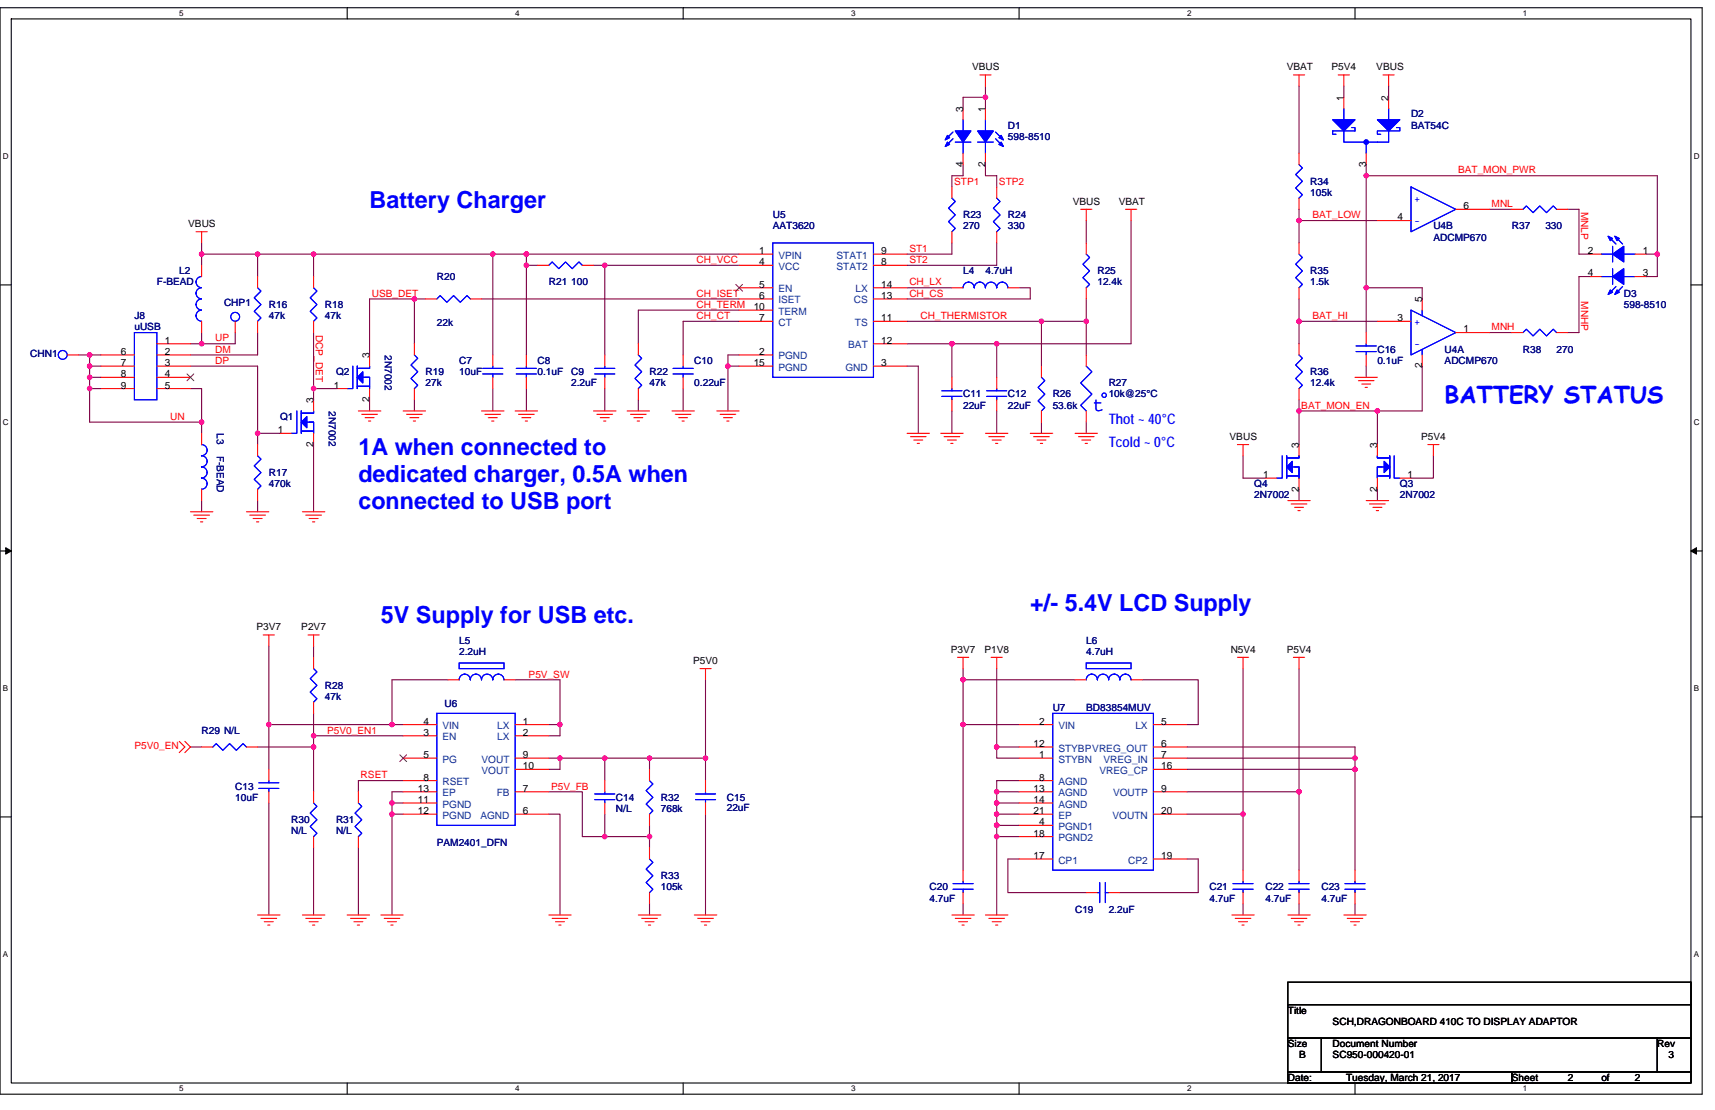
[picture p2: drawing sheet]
<svg xmlns="http://www.w3.org/2000/svg" width="432mm" height="279mm" viewBox="0 0 432 279" stroke-linecap="round" stroke-linejoin="round" font-family="sans-serif">
<path d="M0 1.9h428.6v273.5h-428.6zM2.8 4.8h422.9v267.8h-422.9z" fill="none" stroke="#000" stroke-width=".28"/>
<g fill="#fff">
<path d="M45.1 2.2h1.1v2.3h-1.1z"/>
<path d="M45.1 272.9h1.1v2.3h-1.1z"/>
</g>
<path d="M87.4 1.9v2.9M87.4 272.6v2.8" fill="none" stroke="#000" stroke-width=".28"/>
<g fill="#fff">
<path d="M129.7 2.2h1.1v2.3h-1.1z"/>
<path d="M129.7 272.9h1.1v2.3h-1.1z"/>
</g>
<path d="M172 1.9v2.9M172 272.6v2.8" fill="none" stroke="#000" stroke-width=".28"/>
<g fill="#fff">
<path d="M214.3 2.2h1.1v2.3h-1.1z"/>
<path d="M214.3 272.9h1.1v2.3h-1.1z"/>
</g>
<path d="M256.6 1.9v2.9M256.6 272.6v2.8" fill="none" stroke="#000" stroke-width=".28"/>
<g fill="#fff">
<path d="M298.9 2.2h1.1v2.3h-1.1z"/>
<path d="M298.9 272.9h1.1v2.3h-1.1z"/>
</g>
<path d="M341.2 1.9v2.9M341.2 272.6v2.8" fill="none" stroke="#000" stroke-width=".28"/>
<g fill="#fff">
<path d="M383.5 2.2h1.1v2.3h-1.1z"/>
<path d="M383.5 272.9h1.1v2.3h-1.1z"/>
<path d="M.7 38.2h1.5v2.3h-1.5z"/>
<path d="M426.5 38.2h1.4v2.3h-1.4z"/>
<path d="M.7 105.2h1.5v2.2h-1.5z"/>
<path d="M426.5 105.2h1.4v2.2h-1.4z"/>
</g>
<path d="M0 71.7h2.8M425.7 71.7h2.9" fill="none" stroke="#000" stroke-width=".28"/>
<g fill="#fff">
<path d="M.7 172.1h1.4v2.3h-1.4z"/>
<path d="M426.5 172.1h1.3v2.3h-1.3z"/>
</g>
<path d="M0 138.7h2.8M425.7 138.7h2.9" fill="none" stroke="#000" stroke-width=".28"/>
<path d="M1.4 137.9l1.4 .8-1.4 .8zM425.7 138.7l1.4-.8v1.6z" fill="#000" stroke="#000" stroke-width=".25"/>
<g fill="#fff">
<path d="M.7 239.1h1.4v2.3h-1.4z"/>
<path d="M426.4 239.1h1.4v2.3h-1.4z"/>
</g>
<path d="M0 205.6h2.8M425.7 205.6h2.9M324.3 247.2h101.4v5.7h-101.4zM324.3 252.9h101.4v8.4h-101.4zM324.3 261.3h8.4v8.5h-8.4zM324.3 269.8h56.3v2.8h-56.3zM332.7 261.3h84.6v8.5h-84.6zM380.6 269.8h45.1v2.8h-45.1zM417.3 261.3h8.4v8.5h-8.4z" fill="none" stroke="#000" stroke-width=".28"/>
<g fill="none" stroke="#800040" stroke-width=".28">
<path d="M248.1 21.7v2.8M248.1 24.5h-5.6v2.8M248.1 24.5v2.8M327.1 21.7v16.9M338.3 21.7v2.8M349.6 21.7v2.8M242.5 41.4v2.8h-2.8v2.9M248.1 41.4v2.8h2.9v2.9M273.5 55.5v5.7M284.8 55.5v31h-33.8M327.1 55.5h19.7M327.1 52.7v2.8"/>
<path d="M327.1 55.5v5.7M344 44.2h73.3v19.8M344 44.2v28.2M344 41.4v2.8M375 52.7h5.6M394.7 52.7h2.9v11.3h2.8M50.8 64v2.8M50.8 64h28.2M50.8 61.2v2.8M64.9 64v5.6M79 64h45.1M79 64v5.6"/>
<path d="M104.3 75.2h-11.3v14.1M104.3 75.2v11.3M104.3 75.2h2.8M121.2 75.2h64.9M124.1 64v25.3M124.1 64h8.4M132.5 64v2.8M132.5 66.8v22.5M132.5 66.8h2.8M132.5 64h53.6M149.4 66.8h2.9M152.3 66.8v22.5"/>
<path d="M152.3 66.8h33.8M186.1 78.1h-25.4v8.4M228.4 72.4h11.3M239.7 61.2v2.8h-11.3M251 61.2v5.6h-22.6M256.6 72.4h2.8v2.8h-31M273.5 75.2v5.7M327.1 75.2v5.7M344 72.4v11.3M344 72.4h14.1v2.8M400.4 69.6h-2.8v14.1h-2.9M414.5 64h2.8"/>
<path d="M417.3 64v5.6h-2.8M19.7 89.3h2.9M22.6 92.2v2.8M22.6 89.3v2.9M22.6 95v2.8M22.6 97.8v8.5h28.2v2.8M22.6 97.8h2.8M22.6 89.3h2.8M22.6 92.2h2.8M22.6 95h2.8M47.9 92.2h17v16.9M47.9 97.8h2.9v8.5"/>
<path d="M47.9 86.5h2.9M50.8 83.7v2.8M59.2 83.7v2.8h-8.4M64.9 83.7v5.6h-17M79 97.8v2.8M79 83.7v14.1M79 97.8h5.6M124.1 97.8v5.6M132.5 97.8v5.6M152.3 97.8v5.6M172 97.8v5.6M183.3 92.2v11.2"/>
<path d="M183.3 92.2h2.8M186.1 80.9h-14.1v8.4M186.1 89.3h-2.8v2.9M228.4 92.2h2.8v16.9M228.4 86.5h11.3v8.5M228.4 80.9h33.8v11.3M239.7 86.5h11.3v8.5M262.2 80.9h11.3M273.5 80.9v8.4M327.1 80.9h19.7M327.1 80.9v5.6M344 92.2v2.8"/>
<path d="M358.1 92.2v11.2h-11.3M375 83.7h5.6M64.9 109.1h5.6M64.9 109.1v2.8M79 111.9v16.9M93 100.6v2.8M104.3 100.6v2.8M160.7 100.6v2.8M239.7 103.4v5.7M251 103.4v5.7M262.2 106.3v2.8M273.5 106.3v2.8"/>
<path d="M313 114.7v5.7h5.6M327.1 100.6v2.8M327.1 103.4h19.7v8.5M327.1 103.4v8.5M360.9 114.7v5.7h-5.6M50.8 126v2.8M64.9 126v2.8M327.1 123.2v2.8M346.8 123.2v2.8M67.7 162.6v19.8M79 162.6v2.9M79 179.6v5.6"/>
<path d="M112.8 171.1h-14.1v11.3h2.8M129.7 171.1h11.3v11.3M177.6 171.1v19.7M242.5 168.3v2.8M242.5 171.1v11.3M242.5 171.1h28.2M251 168.3v19.7h5.6M287.6 171.1h14.1v11.3h-2.8M313 168.3v36.6M327.1 168.3v31M47.9 188h2.9M64.9 188h14.1"/>
<path d="M67.7 182.4h31M67.7 182.4v11.3M79 188v11.3M79 185.2v2.8M79 185.2h22.5M101.5 196.5h-11.3v2.8M101.5 199.3h-2.8v2.8M138.2 199.3h8.4v11.3h5.7M138.2 182.4h2.8v2.8h-2.8M138.2 190.8h2.8M141 190.8h11.3M141 190.8v2.9h-2.8"/>
<path d="M152.3 190.8h11.2M152.3 190.8v5.7M163.5 190.8v2.9M163.5 190.8h14.1M177.6 190.8v5.7M242.5 182.4v36.6M242.5 182.4h14.1M251 199.3v2.8M251 199.3h5.6M251 188v2.8h5.6M256.6 196.5h-5.6v2.8M298.9 199.3h28.2"/>
<path d="M298.9 193.7h42.3M298.9 190.8h42.3M298.9 188h42.3v2.8M327.1 199.3v19.7M341.2 193.7v25.3M341.2 190.8v2.9M67.7 202.1v28.2M79 213.4v16.9M90.2 213.4v16.9M98.7 202.1v2.8M98.7 204.9v25.4M98.7 204.9h2.8"/>
<path d="M98.7 202.1h2.8M138.2 204.9h2.8v25.4M152.3 204.9v5.7M152.3 210.6h11.2M163.5 210.6v2.8M163.5 207.8v2.8M177.6 204.9v25.4M251 204.9v2.9M251 202.1v2.8M251 207.8v2.8M251 207.8h5.6M251 204.9h5.6"/>
<path d="M251 202.1h5.6M251 210.6v19.7M251 210.6h5.6M256.6 216.2h-2.8v8.5h19.7M298.9 204.9h14.1M298.9 216.2h2.8v8.5h-19.7M313 204.9v14.1M163.5 227.5v2.8M242.5 227.5v2.8M313 227.5v2.8M327.1 227.5v2.8M341.2 227.5v2.8"/>
</g>
<g fill="#f0f" stroke="#f0f" stroke-width=".28">
<circle cx="248.1" cy="24.5" r=".55"/>
<circle cx="50.8" cy="86.5" r=".55"/>
<circle cx="132.5" cy="64" r=".55"/>
<circle cx="78.9" cy="64" r=".55"/>
<circle cx="50.8" cy="64" r=".55"/>
<circle cx="78.9" cy="97.8" r=".55"/>
<circle cx="132.5" cy="66.8" r=".55"/>
<circle cx="124.1" cy="64" r=".55"/>
<circle cx="22.6" cy="89.3" r=".56"/>
<circle cx="22.6" cy="97.8" r=".55"/>
<circle cx="22.6" cy="95" r=".55"/>
<circle cx="50.8" cy="106.3" r=".55"/>
<circle cx="22.6" cy="92.2" r=".55"/>
<circle cx="104.3" cy="75.2" r=".56"/>
<circle cx="183.3" cy="92.2" r=".55"/>
<circle cx="152.2" cy="66.8" r=".55"/>
<circle cx="250.9" cy="86.5" r=".55"/>
<circle cx="239.6" cy="86.5" r=".55"/>
<circle cx="64.9" cy="109.1" r=".55"/>
<circle cx="64.9" cy="64" r=".55"/>
<circle cx="417.3" cy="64" r=".55"/>
<circle cx="346.8" cy="103.4" r=".56"/>
<circle cx="327.1" cy="103.4" r=".57"/>
<circle cx="344" cy="72.4" r=".55"/>
<circle cx="327.1" cy="55.5" r=".56"/>
<circle cx="327.1" cy="80.9" r=".56"/>
<circle cx="344" cy="44.2" r=".55"/>
<circle cx="177.6" cy="190.8" r=".55"/>
<circle cx="163.5" cy="190.8" r=".55"/>
<circle cx="98.7" cy="182.4" r=".55"/>
<circle cx="67.7" cy="182.4" r=".55"/>
<circle cx="78.9" cy="185.2" r=".55"/>
<circle cx="152.2" cy="190.8" r=".55"/>
<circle cx="141" cy="190.8" r=".55"/>
<circle cx="98.7" cy="202.1" r=".56"/>
<circle cx="163.5" cy="210.6" r=".55"/>
<circle cx="152.2" cy="210.6" r=".55"/>
<circle cx="98.7" cy="204.9" r=".55"/>
<circle cx="141" cy="182.4" r=".55"/>
<circle cx="273.5" cy="80.9" r=".55"/>
<circle cx="262.2" cy="80.9" r=".55"/>
<circle cx="78.9" cy="188" r=".56"/>
<circle cx="242.5" cy="182.4" r=".56"/>
<circle cx="250.9" cy="210.6" r=".55"/>
<circle cx="250.9" cy="207.7" r=".55"/>
<circle cx="250.9" cy="202.1" r=".56"/>
<circle cx="250.9" cy="204.9" r=".55"/>
<circle cx="250.9" cy="199.3" r=".55"/>
<circle cx="250.9" cy="188" r=".56"/>
<circle cx="313" cy="204.9" r=".56"/>
<circle cx="327.1" cy="199.3" r=".56"/>
<circle cx="341.2" cy="193.7" r=".56"/>
<circle cx="242.5" cy="171.1" r=".56"/>
<circle cx="341.2" cy="190.8" r=".56"/>
</g>
<g fill="none" stroke="#f00" stroke-width=".28">
<path d="M246.7 18.9h2.8M248.1 18.9v2.8M325.6 18.9h2.9M327.1 18.9v2.8M336.9 18.9h2.8M338.3 18.9v2.8M348.2 18.9h2.8M349.6 18.9v2.8M242.5 27.3v2.8M242.5 38.6v2.8M248.1 27.3v2.8M248.1 38.6v2.8"/>
<path d="M327.1 38.6v2.8M338.3 24.5v2.8M344 38.6v2.8M349.6 24.5v2.8M49.4 58.3h2.8M50.8 58.3v2.9M239.7 47.1v2.8M239.7 58.3v2.9M251 47.1v2.8M251 58.3v2.9M272.1 52.7h2.8M273.5 52.7v2.8"/>
<path d="M283.4 52.7h2.8M284.8 52.7v2.8M327.1 49.9v2.8M346.8 55.5h8.5M366.5 52.7h8.5M380.6 52.7h2.9M391.9 52.7h2.8M50.8 66.8v2.8M64.9 69.6v2.8M79 69.6v2.8M107.1 75.2h2.9M118.4 75.2h2.8"/>
<path d="M135.3 66.8h2.9M146.6 66.8h2.8M186.1 75.2h8.5M186.1 72.4h8.5M186.1 64h8.5M186.1 66.8h8.5M186.1 78.1h8.5M219.9 75.2h8.5M219.9 72.4h8.5M219.9 64h8.5M219.9 66.8h8.5M239.7 72.4h2.8"/>
<path d="M253.8 72.4h2.8M273.5 61.2v2.8M273.5 72.4v2.8M327.1 61.2v2.8M327.1 72.4v2.8M358.1 75.2v2.9M400.4 69.6h2.8M400.4 64h2.8M411.6 69.6h2.9M411.6 64h2.9M16.9 89.3h2.8M25.4 89.3h8.4"/>
<path d="M25.4 97.8h8.4M25.4 92.2h8.4M25.4 95h8.4M39.5 89.3h8.4M39.5 97.8h8.4M39.5 86.5h8.4M39.5 92.2h8.4M39.5 95h8.4M50.8 80.9v2.8M59.2 80.9v2.8M64.9 80.9v2.8M79 80.9v2.8"/>
<path d="M84.6 97.8h2.8M93 89.3v2.9M93 97.8v2.8M104.3 86.5v2.8M104.3 97.8v2.8M124.1 89.3v2.9M124.1 95v2.8M132.5 89.3v2.9M132.5 95v2.8M152.3 89.3v2.9M152.3 95v2.8M160.7 86.5v2.8"/>
<path d="M160.7 97.8v2.8M172 89.3v2.9M172 95v2.8M186.1 89.3h8.5M186.1 80.9h8.5M186.1 92.2h8.5M219.9 80.9h8.5M219.9 86.5h8.5M219.9 92.2h8.5M239.7 95v2.8M251 95v2.8M262.2 92.2v2.8"/>
<path d="M273.5 89.3v2.9M327.1 86.5v2.8M327.1 97.8v2.8M341.2 95h5.6M342 95.8h3.9M342.9 96.7h2.2M343.7 97.5h.6M344 83.7v2.8M344 89.3v2.9M346.8 80.9h8.5M358.1 89.3v2.9M366.5 83.7h8.5"/>
<path d="M380.6 83.7h2.9M391.9 83.7h2.8M50.8 109.1v2.8M64.9 111.9v2.8M70.5 109.1h2.8M79 100.6v2.8M79 109.1v2.8M90.2 103.4h5.7M91.1 104.3h3.9M91.9 105.1h2.3M92.8 106h.5M101.5 103.4h5.6"/>
<path d="M102.4 104.3h3.9M103.2 105.1h2.3M104.1 106h.5M121.2 103.4h5.7M122.1 104.3h3.9M122.9 105.1h2.3M123.8 106h.6M129.7 103.4h5.6M130.6 104.3h3.9M131.4 105.1h2.2M132.2 106h.6M149.4 103.4h5.7"/>
<path d="M150.3 104.3h3.9M151.1 105.1h2.3M152 106h.5M157.9 103.4h5.6M158.7 104.3h4M159.6 105.1h2.2M160.4 106h.6M169.2 103.4h5.6M170 104.3h4M170.9 105.1h2.2M171.7 106h.6M180.5 103.4h5.6"/>
<path d="M181.3 104.3h4M182.2 105.1h2.2M183 106h.6M228.4 109.1h5.6M229.2 109.9h4M230.1 110.8h2.2M230.9 111.6h.6M236.9 109.1h5.6M237.7 109.9h3.9M238.5 110.8h2.3M239.4 111.6h.5M239.7 100.6v2.8"/>
<path d="M248.1 109.1h5.7M249 109.9h3.9M249.8 110.8h2.3M250.7 111.6h.5M251 100.6v2.8M259.4 109.1h5.6M260.2 109.9h4M261.1 110.8h2.3M261.9 111.6h.6M262.2 103.4v2.9M270.7 109.1h5.6M271.5 109.9h4"/>
<path d="M272.4 110.8h2.2M273.2 111.6h.6M273.5 103.4v2.9M311.6 111.9h2.8M313 111.9v2.8M327.1 111.9v2.8M346.8 111.9v2.8M359.5 111.9h2.8M360.9 111.9v2.8M47.9 128.8h5.7M48.8 129.7h3.9M49.6 130.5h2.3"/>
<path d="M50.5 131.4h.6M50.8 123.2v2.8M62 128.8h5.7M62.9 129.7h3.9M63.7 130.5h2.3M64.6 131.4h.6M64.9 123.2v2.8M76.1 128.8h5.7M77 129.7h3.9M77.8 130.5h2.3M78.7 131.4h.5M318.6 120.4h2.8"/>
<path d="M324.3 126h5.6M325.1 126.9h3.9M325.9 127.7h2.3M326.8 128.5h.5M327.1 120.4v2.8M344 126h5.6M344.8 126.9h4M345.7 127.7h2.2M346.5 128.5h.6M346.8 120.4v2.8M352.4 120.4h2.9M66.3 159.8h2.8"/>
<path d="M67.7 159.8v2.8M77.6 159.8h2.8M79 159.8v2.8M79 165.5v2.8M79 176.7v2.9M112.8 171.1h2.8M126.9 171.1h2.8M176.2 168.3h2.8M177.6 168.3v2.8M241.1 165.5h2.8M242.5 165.5v2.8M249.5 165.5h2.8"/>
<path d="M251 165.5v2.8M270.7 171.1h2.8M284.8 171.1h2.8M311.6 165.5h2.8M313 165.5v2.8M325.6 165.5h2.9M327.1 165.5v2.8M45.1 186.6l1.4 1.4-1.4 1.4M46.5 186.6l1.4 1.4-1.4 1.4M50.8 188h2.8M62 188h2.9M67.7 193.7v2.8"/>
<path d="M67.7 199.3v2.8M79 199.3v2.8M90.2 199.3v2.8M101.5 199.3h8.5M101.5 196.5h8.5M101.5 182.4h8.5M101.5 190.8h8.5M101.5 185.2h8.5M129.7 199.3h8.5M129.7 182.4h8.5M129.7 193.7h8.5M129.7 190.8h8.5"/>
<path d="M129.7 185.2h8.5M152.3 196.5v2.8M163.5 193.7v2.8M177.6 196.5v2.8M256.6 188h8.4M256.6 199.3h8.4M256.6 196.5h8.4M256.6 182.4h8.4M256.6 190.8h8.4M290.4 188h8.5M290.4 199.3h8.5M290.4 182.4h8.5"/>
<path d="M290.4 193.7h8.5M290.4 190.8h8.5M79 210.6v2.8M90.2 210.6v2.8M101.5 204.9h8.5M101.5 202.1h8.5M129.7 204.9h8.5M152.3 202.1v2.8M163.5 204.9v2.9M163.5 213.4v2.8M177.6 202.1v2.8M242.5 219v2.8"/>
<path d="M256.6 210.6h8.4M256.6 216.2h8.4M256.6 207.8h8.4M256.6 204.9h8.4M256.6 202.1h8.4M290.4 216.2h8.5M290.4 204.9h8.5M313 219v2.8M327.1 219v2.8M341.2 219v2.8M64.9 230.3h5.6M65.7 231.2h4"/>
<path d="M66.5 232h2.3M67.4 232.9h.6M76.1 230.3h5.7M77 231.2h3.9M77.8 232h2.3M78.7 232.9h.5M87.4 230.3h5.6M88.3 231.2h3.9M89.1 232h2.3M90 232.9h.5M95.9 230.3h5.6M96.7 231.2h4"/>
<path d="M97.6 232h2.2M98.4 232.9h.6M138.2 230.3h5.6M139 231.2h4M139.9 232h2.2M140.7 232.9h.6M160.7 230.3h5.7M161.6 231.2h3.9M162.4 232h2.3M163.3 232.9h.5M163.5 224.7v2.8M174.8 230.3h5.7"/>
<path d="M175.7 231.2h3.9M176.5 232h2.3M177.4 232.9h.5M239.7 230.3h5.6M240.5 231.2h4M241.4 232h2.2M242.2 232.9h.6M242.5 224.7v2.8M248.1 230.3h5.7M249 231.2h3.9M249.8 232h2.3M250.7 232.9h.5"/>
<path d="M273.5 224.7h2.8M279.1 224.7h2.9M310.2 230.3h5.6M311 231.2h3.9M311.8 232h2.3M312.7 232.9h.5M313 224.7v2.8M324.3 230.3h5.6M325.1 231.2h3.9M325.9 232h2.3M326.8 232.9h.5M327.1 224.7v2.8"/>
<path d="M338.3 230.3h5.7M339.2 231.2h3.9M340 232h2.3M340.9 232.9h.5M341.2 224.7v2.8"/>
</g>
<g fill="none" stroke="#00f" stroke-width=".28">
<path d="M239.9 34.9l-1.6 1.7M239.9 33.2l-1.6 1.7M240.5 35.8h4M242.5 30.1v8.5M246.1 35.8h4M248.1 30.1v8.5M250.7 34.9l1.6 1.7M250.7 33.2l1.6 1.7M338.3 27.3v2.8M338.3 33v2.8h5.7M340.3 32.1h.9v.9h-5.7v.8h.9M344 35.8v2.8"/>
<path d="M349.6 33v2.8h-5.6M349.6 27.3v2.8M351.6 32.1h.8v.9h-5.6v.8h.8M239.7 49.9l.8 .8-1.7 1.7 1.7 1.7-1.7 1.7 1.7 1.7-.8 .8M251 49.9l.8 .8-1.7 1.7 1.7 1.7-1.7 1.7 1.7 1.7-.8 .8M327.1 41.4l.8 .9-1.7 1.6 1.7 1.7-1.7 1.7 1.7 1.7-.8 .9M355.3 47.1l11.2 5.6-11.2 5.6zM383.5 52.7l.8-.9 1.7 1.7 1.7-1.7 1.7 1.7 1.7-1.7 .8 .9M405.2 59.7l1.7 1.7M406.9 59.7l1.6 1.7M50.7 69.6a1.37 1.37 0 0 0-1.3 1.4 1.4 1.4 0 0 0 1.3 1.4M50.7 72.4a1.37 1.37 0 0 0-1.3 1.4 1.4 1.4 0 0 0 1.3 1.4 1.41 1.41 0 0 0-1.3 1.5v-.1a1.4 1.4 0 0 0 1.3 1.4 1.41 1.41 0 0 0-1.3 1.5 1.4 1.4 0 0 0 1.3 1.4"/>
<path d="M64.9 72.4l.8 .9-1.7 1.7 1.7 1.7-1.7 1.7 1.7 1.6-.8 .9M79 72.4l.8 .9-1.7 1.7 1.7 1.7-1.7 1.7 1.7 1.6-.8 .9M110 75.2l.8-.8 1.7 1.7 1.7-1.7 1.7 1.7 1.7-1.7 .8 .8M138.2 66.8l.8-.9 1.7 1.7 1.7-1.7 1.7 1.7 1.7-1.7 .8 .9M194.6 61.2h25.3v33.8h-25.3zM242.5 72.4a1.38 1.38 0 0 1 1.4-1.4 1.4 1.4 0 0 1 1.4 1.4 1.38 1.38 0 0 1 1.4-1.4 1.4 1.4 0 0 1 1.4 1.4M248.1 72.4a1.41 1.41 0 0 1 1.4-1.4 1.41 1.41 0 0 1 1.4 1.4h.1a1.38 1.38 0 0 1 1.3-1.4 1.4 1.4 0 0 1 1.4 1.4M273.5 64l.8 .8-1.7 1.7 1.7 1.7-1.7 1.7 1.7 1.7-.8 .8M327.1 64l.8 .8-1.7 1.7 1.7 1.7-1.7 1.7 1.7 1.7-.8 .8M355.3 78.1l11.2 5.6-11.2 5.6zM358.1 78.1v1.4M403.2 64h8.4"/>
<path d="M403.2 69.6h8.4M406 62v3.9M406 67.6v4M406.9 72.1l-1.7 1.7M408.5 72.1l-1.6 1.7M33.8 83.7h5.7v16.9h-5.7zM88.8 92.2v5.6h-1.4M90 92.2v5.6M90 97.2h3M90.2 92.7h2.8v-.5v.5h-3M90.2 97.2h2.6M91.4 95h1.6v2.8v-2.8h-1.1"/>
<path d="M104.3 89.3l.9 .9-1.7 1.7 1.7 1.7-1.7 1.7 1.7 1.7-.9 .8M121.5 94.1h5.1M121.5 92.7h5.1M124.1 92.2v.5M124.1 94.1v.9M130 94.1h5.1M130 92.7h5.1M132.5 92.2v.5M132.5 94.1v.9M149.7 94.1h5.1M149.7 92.7h5.1M152.3 92.2v.5"/>
<path d="M152.3 94.1v.9M160.7 89.3l.9 .9-1.7 1.7 1.7 1.7-1.7 1.7 1.7 1.7-.9 .8M169.5 94.1h5M169.5 92.7h5M172 92.2v.5M172 94.1v.9M237.1 99.8h5.1M237.1 98.4h5.1M239.7 97.8v.6M239.7 99.8v.8M248.4 99.8h5.1M248.4 98.4h5.1"/>
<path d="M251 97.8v.6M251 99.8v.8M262.2 95l.9 .8-1.7 1.7 1.7 1.7-1.7 1.7 1.7 1.7-.9 .8M273.5 92.2l1.4 1.4-2.8 2.8 2.8 2.8-2.8 2.8 1.4 1.4M327.1 89.3l.8 .9-1.7 1.7 1.7 1.7-1.7 1.7 1.7 1.7-.8 .8M341.4 88.5h5.1M341.4 87.1h5.1M344 86.5v.6M344 88.5v.8M358.1 87.9v1.4M383.5 83.7l.8-.8 1.7 1.7 1.7-1.7 1.7 1.7 1.7-1.7 .8 .8M50.7 111.9h.1a1.4 1.4 0 0 1 1.4 1.4 1.41 1.41 0 0 1-1.5 1.4"/>
<path d="M50.7 114.7h.1a1.4 1.4 0 0 1 1.4 1.4 1.41 1.41 0 0 1-1.5 1.4h.1a1.4 1.4 0 0 1 1.4 1.5v-.1a1.42 1.42 0 0 1-1.5 1.4l.1 .1a1.4 1.4 0 0 1 1.4 1.4 1.42 1.42 0 0 1-1.5 1.3M64.9 114.7l.8 .9-1.7 1.7 1.7 1.7-1.7 1.7 1.7 1.6-.8 .9M74.7 103.4v5.7h-1.4M75.9 103.4v5.7M75.9 108.5h3.1M76.1 104h2.9v-.6v.6h-3.1M76.1 108.5h2.6M77.3 106.3h1.7v2.8v-2.8h-1.2M322.8 114.7v5.7h-1.4M324 114.7v5.7M324 119.8h3.1M324.3 115.3h2.8v-.6v.6h-3.1"/>
<path d="M324.3 119.8h2.5M325.4 117.5h1.7v2.9v-2.9h-1.2M346.8 119.8h3.1M347.1 119.8h2.5M347.9 117.5h-1.1v2.9v-2.9h1.7M349.6 115.3h-2.8v-.6v.6h3.1M349.9 114.7v5.7M351 114.7v5.7h1.4M79 168.3l.8 .8-1.7 1.7 1.7 1.7-1.7 1.7 1.7 1.7-.8 .8M110 179.6h19.7v28.2h-19.7zM115.6 166.9h11.3v1.4h-11.3zM126.9 171.1a1.4 1.4 0 0 0-1.5-1.4h.1a1.38 1.38 0 0 0-1.4 1.4 1.41 1.41 0 0 0-1.4-1.4 1.41 1.41 0 0 0-1.5 1.4 1.39 1.39 0 0 0-1.4-1.4 1.38 1.38 0 0 0-1.4 1.4 1.39 1.39 0 0 0-1.4-1.4 1.38 1.38 0 0 0-1.4 1.4"/>
<path d="M265 179.6h25.4v39.4h-25.4zM273.5 166.9h11.3v1.4h-11.3zM276.3 171.1a1.39 1.39 0 0 0-1.4-1.4 1.38 1.38 0 0 0-1.4 1.4M279.1 171.1a1.41 1.41 0 0 0-1.4-1.4 1.41 1.41 0 0 0-1.4 1.4M281.9 171.1a1.4 1.4 0 0 0-1.4-1.4 1.38 1.38 0 0 0-1.4 1.4M284.8 171.1a1.4 1.4 0 0 0-1.5-1.4 1.38 1.38 0 0 0-1.3 1.4M53.6 188l.8-.8 1.7 1.7 1.7-1.7 1.7 1.7 1.7-1.7 .8 .8M65.2 198.5h5M65.2 197h5M67.7 196.5v.5M67.7 198.5v.8M149.7 199.9h5.1"/>
<path d="M152.3 199.3v.6M163.5 196.5l.9 .8-1.7 1.7 1.7 1.7-1.7 1.7 1.7 1.7-.9 .8M175.1 199.9h5.1M177.6 199.3v.6M79 202.1l.8 .9-1.7 1.7 1.7 1.7-1.7 1.6 1.7 1.7-.8 .9M90.2 202.1l.9 .9-1.7 1.7 1.7 1.7-1.7 1.6 1.7 1.7-.9 .9M149.7 201.3h5.1M152.3 201.3v.8M163.5 216.2l.9 .9-1.7 1.7 1.7 1.7-1.7 1.6 1.7 1.7-.9 .9M175.1 201.3h5.1M177.6 201.3v.8M239.9 223.8h5.1"/>
<path d="M239.9 222.4h5.1M242.5 221.8v.6M242.5 223.8v.9M276.3 224.7h.6M276.9 222.1v5.1M278.3 224.7h.8M278.3 222.1v5.1M310.4 223.8h5.1M310.4 222.4h5.1M313 221.8v.6M313 223.8v.9M324.5 223.8h5.1"/>
<path d="M324.5 222.4h5.1M327.1 221.8v.6M327.1 223.8v.9M338.6 223.8h5.1M338.6 222.4h5.1M341.2 221.8v.6M341.2 223.8v.9"/>
<circle cx="59.2" cy="79.7" r="1.11"/>
<circle cx="15.8" cy="89.3" r="1.12"/>
<circle cx="278" cy="99.5" r=".55"/>
</g>
<g fill="#00f" stroke="#00f" stroke-width=".28">
<path d="M90 95l1.4-1.4v2.8z" fill-rule="evenodd"/>
<path d="M90 95l1.4-1.4v2.8z" fill-rule="evenodd"/>
<path d="M348.5 116.1l1.4 1.4-1.4 1.5z" fill-rule="evenodd"/>
<path d="M348.5 116.1l1.4 1.4-1.4 1.5z" fill-rule="evenodd"/>
<path d="M406 64l2.8-2v3.9z" fill-rule="evenodd"/>
<path d="M404.9 59.5l1.1 .5-.6 .6z" fill-rule="evenodd"/>
<path d="M406.6 59.5l1.1 .5-.6 .6z" fill-rule="evenodd"/>
<path d="M406 69.6l2.8-2v4z" fill-rule="evenodd"/>
<path d="M405.4 73l.6 .6-1.1 .5z" fill-rule="evenodd"/>
<path d="M407.1 73l.6 .6-1.1 .5z" fill-rule="evenodd"/>
<path d="M406 64l2.8-2v3.9z" fill-rule="evenodd"/>
<path d="M404.9 59.5l1.1 .5-.6 .6z" fill-rule="evenodd"/>
<path d="M406.6 59.5l1.1 .5-.6 .6z" fill-rule="evenodd"/>
<path d="M406 69.6l2.8-2v4z" fill-rule="evenodd"/>
<path d="M405.4 73l.6 .6-1.1 .5z" fill-rule="evenodd"/>
<path d="M407.1 73l.6 .6-1.1 .5z" fill-rule="evenodd"/>
<path d="M335.5 30.1h5.7l-2.9 2.9z" fill-rule="evenodd"/>
<path d="M346.8 30.1h5.6l-2.8 2.9z" fill-rule="evenodd"/>
<path d="M335.5 30.1h5.7l-2.9 2.9z" fill-rule="evenodd"/>
<path d="M346.8 30.1h5.6l-2.8 2.9z" fill-rule="evenodd"/>
<path d="M324 117.5l1.4-1.4v2.9z" fill-rule="evenodd"/>
<path d="M324 117.5l1.4-1.4v2.9z" fill-rule="evenodd"/>
<path d="M246.1 33h4l-2 2.8z" fill-rule="evenodd"/>
<path d="M252.1 35.8l.5 1.1-1.1-.6z" fill-rule="evenodd"/>
<path d="M252.1 34.1l.5 1.1-1.1-.6z" fill-rule="evenodd"/>
<path d="M240.5 33h4l-2 2.8z" fill-rule="evenodd"/>
<path d="M238.5 35.8l.6 .5-1.1 .6z" fill-rule="evenodd"/>
<path d="M238.5 34.1l.6 .5-1.1 .6z" fill-rule="evenodd"/>
<path d="M246.1 33h4l-2 2.8z" fill-rule="evenodd"/>
<path d="M252.1 35.8l.5 1.1-1.1-.6z" fill-rule="evenodd"/>
<path d="M252.1 34.1l.5 1.1-1.1-.6z" fill-rule="evenodd"/>
<path d="M240.5 33h4l-2 2.8z" fill-rule="evenodd"/>
<path d="M238.5 35.8l.6 .5-1.1 .6z" fill-rule="evenodd"/>
<path d="M238.5 34.1l.6 .5-1.1 .6z" fill-rule="evenodd"/>
<path d="M75.9 106.3l1.4-1.4v2.8z" fill-rule="evenodd"/>
<path d="M75.9 106.3l1.4-1.4v2.8z" fill-rule="evenodd"/>
<circle cx="344" cy="35.8" r=".55"/>
</g>
<path d="M185.3 71.6l1.7 1.7M186.9 71.6l-1.7 1.7M47.1 94.1l1.7 1.7M48.8 94.1l-1.7 1.7M100.7 190l1.7 1.7M102.4 190l-1.8 1.7" fill="none" stroke="#804000" stroke-width=".25"/>
<g font-size="5.9" fill="#00f">
<text x="93" y="52.4">Battery Charger</text>
<text x="363.7" y="101.5">BATTERY STATUS</text>
<text x="90.2" y="114.4">1A when connected to</text>
<text x="90.2" y="121.2">dedicated charger, 0.5A when</text>
<text x="90.2" y="128">connected to USB port</text>
<text x="259.4" y="153.9">+/- 5.4V LCD Supply</text>
<text x="95.9" y="156.7">5V Supply for USB etc.</text>
</g>
<text font-size="5.1" fill="#00f" x="275.2" y="103.5">t</text>
<g font-size="3.7" fill="#00f">
<text x="279.1" y="106.8">Thot ~ 40°C</text>
<text x="279.1" y="112.4">Tcold ~ 0°C</text>
</g>
<g font-size="2.5">
<text x="244.8" y="17.7">VBUS</text>
<text x="324" y="17.7">VBAT</text>
<text x="335.2" y="17.7">P5V4</text>
<text x="346.5" y="17.7">VBUS</text>
<text x="242.5" y="28.2" transform="rotate(-90 242.5 28.2)">3</text>
<text x="248.1" y="28.2" transform="rotate(-90 248.1 28.2)">1</text>
<text x="338.3" y="25.4" transform="rotate(-90 338.3 25.4)">1</text>
<text x="349.6" y="25.4" transform="rotate(-90 349.6 25.4)">2</text>
<text x="242.5" y="42" transform="rotate(-90 242.5 42)">4</text>
<text x="248.1" y="42" transform="rotate(-90 248.1 42)">2</text>
<text x="344" y="42" transform="rotate(-90 344 42)">3</text>
<text x="270.1" y="51.6">VBUS</text>
<text x="281.7" y="51.6">VBAT</text>
<text x="368.5" y="52.7">6</text>
<text x="47.4" y="57.2">VBUS</text>
<text x="351.9" y="55.5">4</text>
<text x="191.2" y="63.9">1</text>
<text x="221.9" y="63.9">9</text>
<text x="399.8" y="63.9">2</text>
<text x="413.6" y="63.9">1</text>
<text x="191.2" y="66.8">4</text>
<text x="221.9" y="66.8">8</text>
<text x="399.8" y="69.6">4</text>
<text x="413.6" y="69.6">3</text>
<text x="191.2" y="72.4">5</text>
<text x="191.2" y="75.2">6</text>
<text x="221.9" y="75.2">13</text>
<text x="221.9" y="72.4">14</text>
<text x="358.1" y="76.1" transform="rotate(-90 358.1 76.1)">5</text>
<text x="189.8" y="78">10</text>
<text x="191.2" y="80.9">7</text>
<text x="221.9" y="80.9">11</text>
<text x="351.9" y="80.9">3</text>
<text x="368.5" y="83.7">1</text>
<text x="30.5" y="89.3">6</text>
<text x="41.5" y="86.5">1</text>
<text x="41.5" y="89.3">2</text>
<text x="191.2" y="89.3">2</text>
<text x="221.9" y="86.5">12</text>
<text x="30.5" y="92.1">7</text>
<text x="30.5" y="95">8</text>
<text x="41.5" y="92.1">3</text>
<text x="41.5" y="95">4</text>
<text x="93" y="90.2" transform="rotate(-90 93 90.2)">3</text>
<text x="189.8" y="92.1">15</text>
<text x="221.9" y="92.1">3</text>
<text x="358.1" y="92.7" transform="rotate(-90 358.1 92.7)">2</text>
<text x="30.5" y="97.8">9</text>
<text x="41.5" y="97.8">5</text>
<text x="78.9" y="101.5" transform="rotate(-90 78.9 101.5)">3</text>
<text x="84" y="97.8">1</text>
<text x="93" y="101.2" transform="rotate(-90 93 101.2)">2</text>
<text x="69.9" y="109.1">1</text>
<text x="78.9" y="112.5" transform="rotate(-90 78.9 112.5)">2</text>
<text x="309.6" y="110.8">VBUS</text>
<text x="327" y="112.8" transform="rotate(-90 327 112.8)">3</text>
<text x="346.8" y="112.8" transform="rotate(-90 346.8 112.8)">3</text>
<text x="357.8" y="110.8">P5V4</text>
<text x="318.1" y="120.3">1</text>
<text x="327" y="123.7" transform="rotate(-90 327 123.7)">2</text>
<text x="346.8" y="123.7" transform="rotate(-90 346.8 123.7)">2</text>
<text x="354.4" y="120.3">1</text>
<text x="64.6" y="158.7">P3V7</text>
<text x="75.9" y="158.7">P2V7</text>
<text x="174.5" y="167.2">P5V0</text>
<text x="239.4" y="164.3">P3V7</text>
<text x="247.8" y="164.3">P1V8</text>
<text x="309.9" y="164.3">N5V4</text>
<text x="324" y="164.3">P5V4</text>
<text x="106.6" y="185.2">3</text>
<text x="106.6" y="182.4">4</text>
<text x="131.7" y="182.4">1</text>
<text x="131.7" y="185.2">2</text>
<text x="261.7" y="182.4">2</text>
<text x="292.4" y="182.4">5</text>
<text x="106.6" y="190.8">5</text>
<text x="131.7" y="190.8">9</text>
<text x="260.2" y="188">12</text>
<text x="261.7" y="190.8">1</text>
<text x="292.4" y="190.8">7</text>
<text x="292.4" y="188">6</text>
<text x="106.6" y="196.5">8</text>
<text x="131.7" y="193.6">10</text>
<text x="261.7" y="196.5">8</text>
<text x="292.4" y="193.6">16</text>
<text x="105.2" y="202.1">11</text>
<text x="105.2" y="199.3">13</text>
<text x="131.7" y="199.3">7</text>
<text x="260.2" y="199.3">13</text>
<text x="260.2" y="202.1">14</text>
<text x="292.4" y="199.3">9</text>
<text x="105.2" y="204.9">12</text>
<text x="131.7" y="204.9">6</text>
<text x="260.2" y="204.9">21</text>
<text x="261.7" y="207.7">4</text>
<text x="292.4" y="204.9">20</text>
<text x="260.2" y="210.6">18</text>
<text x="260.2" y="216.2">17</text>
<text x="292.4" y="216.2">19</text>
<text x="324.3" y="255.1">Title</text>
<text x="335.5" y="257.9">SCH,DRAGONBOARD 410C TO DISPLAY ADAPTOR</text>
<text x="324.3" y="263.6">Size</text>
<text x="335.5" y="263.6">Document Number</text>
<text x="417.3" y="263.6">Rev</text>
<text x="327.1" y="266.4">B</text>
<text x="335.5" y="266.4">SC950-000420-01</text>
<text x="420.1" y="266.4">3</text>
<text x="324.3" y="272">Date:</text>
<text x="338.9" y="272">Tuesday, March 21, 2017</text>
<text x="380.6" y="272">Sheet</text>
<text x="394.7" y="272">2</text>
<text x="403.2" y="272">of</text>
<text x="411.6" y="272">2</text>
</g>
<g font-size="2.5" fill="#000080">
<text x="355.3" y="29.6">D2</text>
<text x="253.8" y="32.4">D1</text>
<text x="253.8" y="35.2">598-8510</text>
<text x="355.3" y="32.4">BAT54C</text>
<text x="329.9" y="46.5">R34</text>
<text x="329.9" y="49.3">105k</text>
<text x="194.6" y="54.9">U5</text>
<text x="194.6" y="57.8">AAT3620</text>
<text x="242.5" y="54.9">R23</text>
<text x="242.5" y="57.8">270</text>
<text x="253.8" y="54.9">R24</text>
<text x="253.8" y="57.8">330</text>
<text x="360.9" y="57.8">U4B</text>
<text x="380.6" y="57.8">R37</text>
<text x="389.1" y="57.8">330</text>
<text x="360.9" y="60.6">ADCMP670</text>
<text x="39.5" y="71.9">F-BEAD</text>
<text x="45.1" y="69">L2</text>
<text x="110" y="70.4">R20</text>
<text x="138.2" y="71.9">R21 100</text>
<text x="242.5" y="69">L4</text>
<text x="248.1" y="69">4.7uH</text>
<text x="276.3" y="69">R25</text>
<text x="276.3" y="71.9">12.4k</text>
<text x="329.9" y="69">R35</text>
<text x="329.9" y="71.9">1.5k</text>
<text x="56.4" y="76.9">CHP1</text>
<text x="67.7" y="77.5">R16</text>
<text x="81.8" y="77.5">R18</text>
<text x="408.8" y="74.7">D3</text>
<text x="408.8" y="77.5">598-8510</text>
<text x="33.8" y="80.3">J8</text>
<text x="33.8" y="83.1">uUSB</text>
<text x="67.7" y="80.3">47k</text>
<text x="81.8" y="80.3">47k</text>
<text x="110" y="82">22k</text>
<text x="7.6" y="89.9">CHN1</text>
<text x="96.9" y="89.3" transform="rotate(90 96.9 89.3)">2N7002</text>
<text x="346.8" y="88.8">C16</text>
<text x="363.7" y="88.8">U4A</text>
<text x="383.5" y="88.8">R38</text>
<text x="391.9" y="88.8">270</text>
<text x="84.6" y="94.4">Q2</text>
<text x="107.1" y="94.4">R19</text>
<text x="115.6" y="91.6">C7</text>
<text x="115.6" y="94.4">10uF</text>
<text x="135.3" y="91.6">C8</text>
<text x="135.3" y="94.4">0.1uF</text>
<text x="143.8" y="94.4">C9</text>
<text x="163.5" y="94.4">R22</text>
<text x="174.8" y="91.6">C10</text>
<text x="329.9" y="94.4">R36</text>
<text x="346.8" y="91.6">0.1uF</text>
<text x="363.7" y="91.6">ADCMP670</text>
<text x="107.1" y="97.2">27k</text>
<text x="143.8" y="97.2">2.2uF</text>
<text x="163.5" y="97.2">47k</text>
<text x="174.8" y="97.2">0.22uF</text>
<text x="242.5" y="100.1">C11</text>
<text x="253.8" y="100.1">C12</text>
<text x="265" y="100.1">R26</text>
<text x="279.1" y="97.2">R27</text>
<text x="279.1" y="100.1">10k@25°C</text>
<text x="329.9" y="97.2">12.4k</text>
<text x="70.5" y="105.7">Q1</text>
<text x="82.8" y="103.4" transform="rotate(90 82.8 103.4)">2N7002</text>
<text x="242.5" y="102.9">22uF</text>
<text x="253.8" y="102.9">22uF</text>
<text x="265" y="102.9">53.6k</text>
<text x="54.6" y="109.1" transform="rotate(90 54.6 109.1)">L3</text>
<text x="54.6" y="114.7" transform="rotate(90 54.6 114.7)">F-BEAD</text>
<text x="67.7" y="119.8">R17</text>
<text x="67.7" y="122.6">470k</text>
<text x="315.8" y="122.6">Q4</text>
<text x="315.8" y="125.4">2N7002</text>
<text x="352.4" y="122.6">Q3</text>
<text x="352.4" y="125.4">2N7002</text>
<text x="115.6" y="162.1">L5</text>
<text x="115.6" y="164.9">2.2uH</text>
<text x="273.5" y="162.1">L6</text>
<text x="273.5" y="164.9">4.7uH</text>
<text x="81.8" y="173.4">R28</text>
<text x="81.8" y="176.2">47k</text>
<text x="112" y="177.9">U6</text>
<text x="265" y="179">U7</text>
<text x="273.5" y="179">BD83854MUV</text>
<text x="50.8" y="184.6">R29 N/L</text>
<text x="59.2" y="198.7">C13</text>
<text x="59.2" y="201.5">10uF</text>
<text x="155.1" y="201.5">C14</text>
<text x="166.4" y="201.5">R32</text>
<text x="183" y="201.5">C15</text>
<text x="73.3" y="207.2">R30</text>
<text x="73.3" y="210">N/L</text>
<text x="84.6" y="207.2">R31</text>
<text x="84.6" y="210">N/L</text>
<text x="155.1" y="204.4">N/L</text>
<text x="166.4" y="204.4">768k</text>
<text x="183" y="204.1">22uF</text>
<text x="110" y="212.8">PAM2401_DFN</text>
<text x="166.4" y="221.3">R33</text>
<text x="166.4" y="224.1">105k</text>
<text x="234" y="224.1">C20</text>
<text x="234" y="226.9">4.7uF</text>
<text x="304.5" y="224.1">C21</text>
<text x="304.5" y="226.9">4.7uF</text>
<text x="318.6" y="224.1">C22</text>
<text x="318.6" y="226.9">4.7uF</text>
<text x="332.7" y="224.1">C23</text>
<text x="332.7" y="226.9">4.7uF</text>
<text x="270.7" y="229.7">C19</text>
<text x="279.1" y="229.7">2.2uF</text>
</g>
<g font-size="2.5" fill="#f00">
<text x="240.2" y="46.5">STP1</text>
<text x="251.5" y="46.5">STP2</text>
<text x="367.1" y="43.7">BAT_MON_PWR</text>
<text x="375.6" y="52.1">MNL</text>
<text x="398.1" y="53.3" transform="rotate(90 398.1 53.3)">MNLP</text>
<text x="330.5" y="54.9">BAT_LOW</text>
<text x="229" y="63.4">ST1</text>
<text x="175.4" y="66.2">CH_VCC</text>
<text x="229" y="66.2">ST2</text>
<text x="229" y="71.9">CH_LX</text>
<text x="93.6" y="74.7">USB_DET</text>
<text x="175.4" y="77.5">CH_TERM</text>
<text x="175.4" y="74.7">CH_ISET</text>
<text x="229" y="74.7">CH_CS</text>
<text x="398.1" y="75.8" transform="rotate(90 398.1 75.8)">MNHP</text>
<text x="175.4" y="80.3">CH_CT</text>
<text x="231.8" y="80.3">CH_THERMISTOR</text>
<text x="330.5" y="80.3">BAT_HI</text>
<text x="375.6" y="83.1">MNH</text>
<text x="54.2" y="86">UP</text>
<text x="54.2" y="88.8">DM</text>
<text x="79.5" y="84.3" transform="rotate(90 79.5 84.3)">DCP_DET</text>
<text x="54.2" y="91.6">DP</text>
<text x="42.9" y="105.7">UN</text>
<text x="327.6" y="102.9">BAT_MON_EN</text>
<text x="133.1" y="170.5">P5V_SW</text>
<text x="82.4" y="184.6">P5V0_EN1</text>
<text x="33.8" y="188.6">P5V0_EN</text>
<text x="90.8" y="195.9">RSET</text>
<text x="138.7" y="198.7">P5V_FB</text>
</g>
<g font-size="2.5" fill="#00f">
<text x="356.1" y="50.7">+</text>
<text x="356.1" y="56.4">-</text>
<text x="356.1" y="81.7">+</text>
<text x="356.1" y="87.4">-</text>
</g>
<g font-size="2.5" fill="#004080">
<text x="196" y="65.1">VPIN</text>
<text x="210.6" y="65.1">STAT1</text>
<text x="196" y="67.9">VCC</text>
<text x="210.6" y="67.9">STAT2</text>
<text x="196" y="73.6">EN</text>
<text x="196" y="76.4">ISET</text>
<text x="215" y="76.4">CS</text>
<text x="215.4" y="73.6">LX</text>
<text x="196" y="82">CT</text>
<text x="196" y="79.2">TERM</text>
<text x="215.3" y="82">TS</text>
<text x="213.6" y="87.7">BAT</text>
<text x="196" y="90.5">PGND</text>
<text x="196" y="93.3">PGND</text>
<text x="212.9" y="93.3">GND</text>
<text x="111.4" y="183.5">VIN</text>
<text x="125.2" y="183.5">LX</text>
<text x="266.5" y="183.5">VIN</text>
<text x="285.9" y="183.5">LX</text>
<text x="111.4" y="192">PG</text>
<text x="111.4" y="186.4">EN</text>
<text x="121.2" y="192">VOUT</text>
<text x="125.2" y="186.4">LX</text>
<text x="266.5" y="189.2">STYBPVREG_OUT</text>
<text x="266.5" y="192">STYBN</text>
<text x="277.8" y="192">VREG_IN</text>
<text x="111.4" y="197.6">RSET</text>
<text x="121.2" y="194.8">VOUT</text>
<text x="266.5" y="197.6">AGND</text>
<text x="276.8" y="194.8">VREG_CP</text>
<text x="111.4" y="203.3">PGND</text>
<text x="111.4" y="200.4">EP</text>
<text x="125.1" y="200.4">FB</text>
<text x="266.5" y="200.4">AGND</text>
<text x="266.5" y="203.3">AGND</text>
<text x="280.2" y="200.4">VOUTP</text>
<text x="111.4" y="206.1">PGND</text>
<text x="120.9" y="206.1">AGND</text>
<text x="266.5" y="208.9">PGND1</text>
<text x="266.5" y="206.1">EP</text>
<text x="280.1" y="206.1">VOUTN</text>
<text x="266.5" y="211.7">PGND2</text>
<text x="266.5" y="217.4">CP1</text>
<text x="284" y="217.4">CP2</text>
</g>
<g font-size="2">
<text x="45.1" y="4.1">5</text>
<text x="129.7" y="4.1">4</text>
<text x="214.3" y="4.1">3</text>
<text x="298.9" y="4.1">2</text>
<text x="383.5" y="4.1">1</text>
<text x=".7" y="40">D</text>
<text x="426.5" y="40">D</text>
<text x=".7" y="107">C</text>
<text x="426.5" y="107">C</text>
<text x=".7" y="174">B</text>
<text x="426.5" y="174">B</text>
<text x=".7" y="240.9">A</text>
<text x="426.5" y="240.9">A</text>
<text x="45.1" y="274.7">5</text>
<text x="129.7" y="274.7">4</text>
<text x="214.3" y="274.7">3</text>
<text x="298.9" y="274.7">2</text>
<text x="383.5" y="274.7">1</text>
</g>
</svg>
